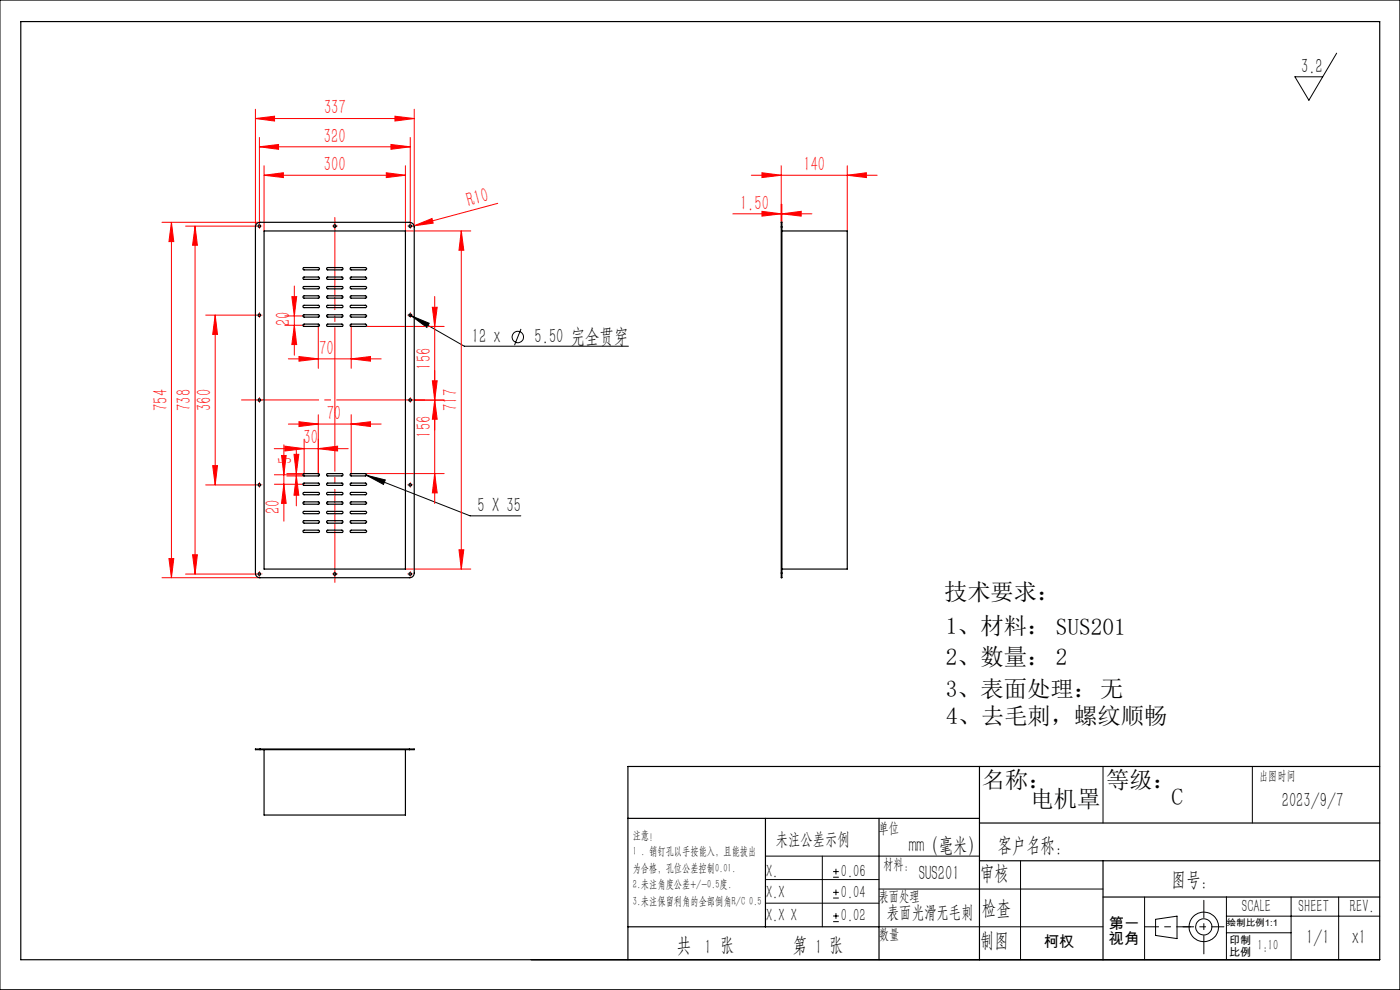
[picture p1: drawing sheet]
<svg xmlns="http://www.w3.org/2000/svg" width="297mm" height="210mm" viewBox="0 0 297 210" stroke-linecap="round" stroke-linejoin="round" font-family="sans-serif">
<g fill="none" stroke="#000" stroke-width=".21">
<path d="M0 0h297v209.9h-297zM283.6 11.3l-5.9 10-3-5h5.9M86.8 66.7l.4 .3M87.2 67l3.9 1.6-.5 .9zM87.2 67l11.3 6.4h34.8M110.5 69.8l-1.4 3.4M77.5 100.7l.3 .1M77.8 100.8l3.9 1-.3 1zM77.8 100.8l21.9 8.6h10.8M234 162.6v12M265.7 162.6v12M162.4 181.6h45.4"/>
<path d="M162.4 191.6h24.1M162.4 186.6h24.1M174.4 181.6v15M176.7 186.1h1.2M176.7 184.9h1.2M176.7 190.5h1.2M176.7 189.3h1.2M176.7 195.5h1.2M176.7 194.3h1.2M177.3 184.3v1.2M177.3 188.7v1.2M177.3 193.7v1.2"/>
<path d="M186.5 196.6h47.5M186.5 188.6h47.5M216.5 182.6v21M242.8 190.3v13.3M245.1 195l4.6-.7v4.8l-4.6-.7zM260.2 194.3h32.5M260.2 190.2v13.3M260.2 197.9h13.7M273.9 190.3v13.3M284 190.3v13.3"/>
<circle cx="109.9" cy="71.5" r="1.2"/>
<circle cx="255.4" cy="196.6" r="3.1"/>
<circle cx="255.4" cy="196.6" r="1.72"/>
</g>
<g fill="none" stroke="#f00" stroke-width=".21">
<path d="M54.2 25.1l4-.4v1zM54.2 23.2v24.9M54.2 25.1h33.7M55 31.1l4.1-.5v1.1zM55 29.2v18.2M55 31.1h32M56 37.2l4.1-.6v1.1zM56 37.2h30M56 35.2v13.8M82 36.6l4 .6-4 .5zM82.9 30.6l4.1 .5-4.1 .6zM83.8 24.7l4.1 .4-4.1 .6z"/>
<path d="M86 35.2v13.8h13.9M87 29.2v18.2M87.9 23.2v24.9M159.4 37.2h26.7M161.6 36.6l4.1 .6-4.1 .5zM165.7 35.2v12M179.7 37.2l4.1-.6v1.1zM179.7 35.2v13.8M34.4 47.2h20.8M36.4 47.2v75.3M36.4 47.2l.5 4.1h-1.1zM39.4 48h15.1"/>
<path d="M41.4 48v73.8M41.4 48l.5 4h-1zM54.8 48h.5M55 47.7v.5M70.8 48h.5M71 47.7v.5M86.8 48h.5M87 47.7v.5M87.8 47.9l3.9-1.6 .2 1zM87.8 47.9l-.9 .2M97.9 49v71.7M97.9 49l.5 4.1h-1z"/>
<path d="M105.6 43.1l-17.8 4.8M155.5 45.4h16.7M161.6 44.8l4.1 .6-4.1 .5zM165.9 45.4l4.1-.6v1.1zM165.9 43.3v3.9M43.6 66.8h10.9M45.6 66.8l.5 4.1h-1zM45.6 66.8v36.1M54.8 66.8h.5M55 66.6v.5M60.4 69h4.1M60.4 67h4.1"/>
<path d="M61.2 76.1h19.7M61.9 62.9h1l-.5 4.1zM62.4 60.7v14.6M62.4 69l.5 4.1h-1zM63.4 75.6l4.1 .5-4.1 .5zM67.5 69v9.1M74.5 76.1l4.1-.5v1zM74.5 69v9.1M77.5 69.2h16.7M86.8 66.8h.5M87 66.6v.5M91.7 65.2h1l-.5 4z"/>
<path d="M92.2 62.9v43.9M45.1 98.8h1l-.5 4.1zM54.8 84.9h.5M55 84.6v.5M58.2 95.2h15.7M59.7 96.6h1l-.5 4.1zM60.2 94.4v16.2M60.4 94.6l4.1 .6-4.1 .5zM61.2 89.9h19.7M62.4 96.4h1l-.5 4.1zM62.9 95.4v11.9M63.4 89.5l4.1 .4-4.1 .6z"/>
<path d="M64.5 93.2v7.3h-3.6M67.5 88v12.7M67.5 95.2l4.1-.6v1.1zM74.5 89.9l4.1-.4v1zM74.5 88v12.7M86.8 84.9h.5M87 84.6v.5M88 84.9h6.2M91.7 80.8h1l-.5 4.1zM92.2 84.9l.5 4h-1zM35.8 118.5h1.1l-.5 4zM40.9 117.7h1l-.5 4.1z"/>
<path d="M43.6 102.9h10.9M54.8 102.9h.5M55 102.6v.5M58.2 100.7h6.3M58.2 102.7h6.3M60.2 102.7l.5 4.1h-1zM60.9 101h3.6M62.9 101l.5 4h-1zM77.5 100.5h16.7M86.8 102.9h.5M87 102.6v.5M92.2 100.5l.5 4.1h-1z"/>
<path d="M97.4 116.6h1l-.5 4.1zM34.4 122.5h20.8M39.4 121.8h15.1M54.8 121.8h.5M55 121.5v.5M70.8 121.8h.5M71 121.5v.5M86 120.7h13.9M86.8 121.8h.5M87 121.5v.5"/>
</g>
<path d="M71 46.1v77.4" fill="none" stroke="#f00" stroke-width=".21" stroke-dasharray="30.5 1.3 1.3 1.3" stroke-dashoffset="10.9"/>
<path d="M51.2 84.8h36.8" fill="none" stroke="#f00" stroke-width=".21" stroke-dasharray="30.5 1.3 1.3 1.3" stroke-dashoffset="14.1"/>
<g fill="none" stroke="#f00" stroke-width=".21" stroke-dasharray="30.5 1.3 1.3 1.3">
<path d="M54.5 47.9h.1M55 47.4h.1M55 48.4v.1M55.5 47.9h.1M70.5 47.9h.1M71 47.4h.1M71 48.4v.1M71.5 47.9h.1M86.5 47.9h.1M87 47.4h.1M87 48.4v.1M87.5 47.9h.1"/>
<path d="M54.5 66.8h.1M55 66.3h.1M55 67.3v.1M55.5 66.8h.1M86.5 66.8h.1M87 66.3h.1M87 67.3v.1M87.5 66.8h.1M54.5 84.8h.1M55 84.3h.1M55 85.3v.1M55.5 84.8h.1"/>
<path d="M86.5 84.8h.1M87 84.3h.1M87 85.3v.1M87.5 84.8h2.6M54.5 102.8h.1M55 102.3h.1M55 103.3v.1M55.5 102.8h.1M86.5 102.8h.1M87 102.3h.1M87 103.3v.1M87.5 102.8h.1"/>
<path d="M54.5 121.7h.1M55 121.2h.1M55 122.2v.1M55.5 121.7h.1M70.5 121.7h.1M71 121.2h.1M71 122.2v.1M71.5 121.7h.1M86.5 121.7h.1M87 121.2h.1M87 122.2v.1M87.5 121.7h.1"/>
</g>
<path d="M242.8 196.6h9.8" fill="none" stroke="#000" stroke-width=".21" stroke-dasharray="30.5 1.3 1.3 1.3" stroke-dashoffset="27.5"/>
<path d="M255.4 191v11.3" fill="none" stroke="#000" stroke-width=".21" stroke-dasharray="30.5 1.3 1.3 1.3" stroke-dashoffset="26.8"/>
<path d="M251 196.6h8.7" fill="none" stroke="#000" stroke-width=".21" stroke-dasharray="30.5 1.3 1.3 1.3" stroke-dashoffset="28.2"/>
<path d="M4.4 4.6h288.3v199h-288.3zM133.2 173.6h74.6M162.4 173.6v23M186.5 173.6v30M207.8 174.6h84.9M207.8 162.6v41M292.7 162.6h-159.5v41M133.2 196.6h53.3M207.8 182.6h84.9M234 190.3h58.7M234 182.6v21" fill="none" stroke="#000" stroke-width=".25"/>
<path d="M87.2 67l3.4 2.5 .5-.9zM77.8 100.8l3.6 2 .3-1z" fill="#000"/>
<g fill="#f00">
<path d="M87.8 47.9l3.9-1.6 .2 1z"/>
<path d="M83.8 24.7l4.1 .4-4.1 .6zM54.2 25.1l4-.4v1zM82.9 30.6l4.1 .5-4.1 .6zM55 31.1l4.1-.5v1.1zM67.5 95.2l4.1-.6v1.1zM60.4 94.6l4.1 .6-4.1 .5zM165.9 45.4l4.1-.6v1.1zM161.6 44.8l4.1 .6-4.1 .5z"/>
<path d="M161.6 36.6l4.1 .6-4.1 .5zM179.7 37.2l4.1-.6v1.1z"/>
<path d="M56 37.2l4.1-.6v1.1zM82 36.6l4 .6-4 .5z"/>
<path d="M63.4 75.6l4.1 .5-4.1 .5zM74.5 76.1l4.1-.5v1z"/>
<path d="M59.7 96.6h1l-.5 4.1zM60.2 102.7l.5 4.1h-1z"/>
<path d="M45.1 98.8h1l-.5 4.1zM45.6 66.8l.5 4.1h-1z"/>
<path d="M92.2 100.5l.5 4.1h-1zM91.7 80.8h1l-.5 4.1z"/>
<path d="M36.4 47.2l.5 4.1h-1.1zM35.8 118.5h1.1l-.5 4zM97.9 49l.5 4.1h-1zM97.4 116.6h1l-.5 4.1zM41.4 48l.5 4h-1zM40.9 117.7h1l-.5 4.1zM62.4 96.4h1l-.5 4.1zM62.9 101l.5 4h-1zM91.7 65.2h1l-.5 4zM92.2 84.9l.5 4h-1z"/>
<path d="M62.4 69l.5 4.1h-1zM61.9 62.9h1l-.5 4.1z"/>
<path d="M63.4 89.5l4.1 .4-4.1 .6zM74.5 89.9l4.1-.4v1z"/>
</g>
<g fill="none" stroke="#000" stroke-width=".25">
<path d="M54.5 47.4l.7-.2h31.7a.97 .97 0 0 1 1 .9v73.5a.97 .97 0 0 1-1 .9h-31.7a.96 .96 0 0 1-1-.9v-73.6zM56 49h30v71.7h-30zM64.3 56.8h3.2a.25 .25 0 0 1 .3 .2 .25 .25 0 0 1-.3 .2h-3.1l-.1-.1zM64.3 58.8h3.2a.25 .25 0 0 1 .3 .2 .25 .25 0 0 1-.3 .3h-3l-.2-.2zM69.3 58.9l.1-.1h3.1a.25 .25 0 0 1 .3 .2 .25 .25 0 0 1-.3 .3h-3l-.2-.2zM69.4 56.8h3.1a.25 .25 0 0 1 .3 .2 .25 .25 0 0 1-.3 .2h-3.1l-.1-.1zM74.3 56.8h3.2a.25 .25 0 0 1 .3 .2 .25 .25 0 0 1-.3 .2h-3.1l-.1-.2zM74.3 58.8h3.2a.25 .25 0 0 1 .3 .2 .25 .25 0 0 1-.3 .3h-3l-.2-.2zM165.7 48.1v-.9h.2v.9M165.7 48.1h.2M165.7 48.1v73.5M165.9 49h13.8v71.7h-13.8"/>
<path d="M165.9 48.1v73.5M64.3 64.9l.1-.1h3.1a.25 .25 0 0 1 .3 .2 .25 .25 0 0 1-.3 .3h-3.1zM64.3 60.8h3.2a.25 .25 0 0 1 .3 .2 .25 .25 0 0 1-.3 .3h-3l-.2-.2zM64.3 68.8l3.2-.1a.25 .25 0 0 1 .3 .3 .25 .25 0 0 1-.3 .2h-3.1l-.1-.1zM64.3 66.8h3.2a.25 .25 0 0 1 .3 .2 .25 .25 0 0 1-.3 .3h-3l-.2-.2zM64.3 62.8h3.2a.25 .25 0 0 1 .3 .2 .25 .25 0 0 1-.3 .2h-3.1l-.1-.1zM69.3 64.9l.1-.1h3.1a.25 .25 0 0 1 .3 .2 .25 .25 0 0 1-.3 .3h-3.1zM69.3 66.9l.1-.1h3.1a.25 .25 0 0 1 .3 .2 .25 .25 0 0 1-.3 .3h-3zM69.3 60.9l.1-.1h3.1a.25 .25 0 0 1 .3 .2 .25 .25 0 0 1-.3 .3h-3zM69.4 68.8l3.1-.1a.25 .25 0 0 1 .3 .3 .25 .25 0 0 1-.3 .2h-3.1l-.1-.1zM69.4 62.8h3.1a.25 .25 0 0 1 .3 .2 .25 .25 0 0 1-.3 .2h-3.1l-.1-.1zM74.3 64.8h3.2a.25 .25 0 0 1 .3 .2 .25 .25 0 0 1-.3 .3h-3.1l-.1-.3z"/>
<path d="M74.3 66.8h3.2a.25 .25 0 0 1 .3 .2 .25 .25 0 0 1-.3 .3h-3l-.2-.1zM74.3 68.8l3.2-.1a.25 .25 0 0 1 .3 .3 .25 .25 0 0 1-.3 .2h-3.1l-.1-.2zM74.3 62.8h3.2a.25 .25 0 0 1 .3 .2 .25 .25 0 0 1-.3 .2h-3.1l-.1-.2zM74.3 60.8h3.2a.25 .25 0 0 1 .3 .2 .25 .25 0 0 1-.3 .3h-3l-.2-.1zM64.3 112.6l.2-.1h3a.25 .25 0 0 1 .3 .2 .25 .25 0 0 1-.3 .3h-3.1zM64.3 108.6l.1-.1h3.1a.25 .25 0 0 1 .3 .2 .25 .25 0 0 1-.3 .3h-3zM64.3 102.6l.1-.1h3.1a.25 .25 0 0 1 .3 .2 .25 .25 0 0 1-.3 .3h-3zM64.3 110.5l3.2-.1a.27 .27 0 0 1 .3 .3 .27 .27 0 0 1-.3 .3h-3l-.2-.2zM64.3 104.5l3.2-.1a.25 .25 0 0 1 .3 .3 .25 .25 0 0 1-.3 .2h-3.1l-.1-.1zM64.4 106.5h3.1a.25 .25 0 0 1 .3 .2 .25 .25 0 0 1-.3 .3h-3.1l-.1-.2zM64.4 100.5h3.1a.25 .25 0 0 1 .3 .2 .25 .25 0 0 1-.3 .3h-3.1l-.1-.2zM69.3 112.6l.2-.1h3a.25 .25 0 0 1 .3 .2 .25 .25 0 0 1-.3 .3h-3.1z"/>
<path d="M69.3 108.6l.1-.1h3.1a.25 .25 0 0 1 .3 .2 .25 .25 0 0 1-.3 .3h-3zM69.3 102.6l.1-.1h3.1a.25 .25 0 0 1 .3 .2 .25 .25 0 0 1-.3 .3h-3zM69.4 110.5l3.1-.1a.27 .27 0 0 1 .3 .3 .27 .27 0 0 1-.3 .3h-3l-.2-.2zM69.4 104.5l3.1-.1a.25 .25 0 0 1 .3 .3 .25 .25 0 0 1-.3 .2h-3.1l-.1-.1zM69.4 106.5h3.1a.25 .25 0 0 1 .3 .2 .25 .25 0 0 1-.3 .3h-3.1l-.1-.2zM69.4 100.5h3.1a.25 .25 0 0 1 .3 .2 .25 .25 0 0 1-.3 .3h-3.1l-.1-.2zM74.3 112.5h3.2a.25 .25 0 0 1 .3 .2 .25 .25 0 0 1-.3 .3h-3.1l-.1-.3zM74.3 110.5l3.2-.1a.27 .27 0 0 1 .3 .3 .27 .27 0 0 1-.3 .3h-3l-.2-.2zM74.3 108.5h3.2a.25 .25 0 0 1 .3 .2 .25 .25 0 0 1-.3 .3h-3l-.2-.1zM74.3 106.5h3.2a.25 .25 0 0 1 .3 .2 .25 .25 0 0 1-.3 .3h-3.1l-.1-.3zM74.3 100.5h3.2a.25 .25 0 0 1 .3 .2 .25 .25 0 0 1-.3 .3h-3.1l-.1-.3zM74.3 102.5h3.2a.25 .25 0 0 1 .3 .2 .25 .25 0 0 1-.3 .3h-3l-.2-.1z"/>
<path d="M74.3 104.5l3.2-.1a.25 .25 0 0 1 .3 .3 .25 .25 0 0 1-.3 .2h-3.1l-.1-.2zM165.7 121.6v.9h.2v-.9M165.7 121.6h.2M55.2 158.9h-1v.1h1M55.2 158.9v.1M55.2 158.9h31.7M55.2 159h31.7M56 159v13.9h30v-13.9M86.9 158.9h1v.1h-1M86.9 158.9v.1"/>
<circle cx="55" cy="48" r=".27"/>
<circle cx="71" cy="48" r=".28"/>
<circle cx="87" cy="48" r=".28"/>
<circle cx="55" cy="66.9" r=".27"/>
<circle cx="87" cy="66.9" r=".28"/>
<circle cx="55" cy="84.9" r=".27"/>
<circle cx="87" cy="84.9" r=".28"/>
<circle cx="55" cy="102.8" r=".27"/>
<circle cx="87" cy="102.9" r=".28"/>
<circle cx="55" cy="121.8" r=".27"/>
<circle cx="71" cy="121.8" r=".28"/>
<circle cx="87" cy="121.8" r=".28"/>
</g>
<g font-size="4.9">
<text x="200.3" y="127.3">技术要求：</text>
<text x="200.6" y="134.5">1、材料： SUS201</text>
<text x="200.6" y="141">2、数量： 2</text>
<text x="200.6" y="147.8">3、表面处理：无</text>
<text x="200.7" y="153.6">4、去毛刺，螺纹顺畅</text>
<text x="208.3" y="167.1">名称：</text>
<text x="234.7" y="167.1">等级：</text>
<text x="218.6" y="171.2">电机罩</text>
<text x="248.6" y="170.8">C</text>
</g>
<g font-size="4.4">
<text x="276" y="15.4">3.2</text>
<text x="100.1" y="72.8">12 x</text>
<text x="113.4" y="72.8">5.50 完全贯穿</text>
<text x="101.3" y="108.6">5 X 35</text>
<text x="271.9" y="171.2">2023/9/7</text>
<text x="192.8" y="180.7">mm（毫米）</text>
<text x="211.6" y="180.7">客户名称：</text>
<text x="194.9" y="186.8">SUS201</text>
<text x="207.9" y="186.8">审核</text>
<text x="248.6" y="187.8">图号：</text>
<text x="208.3" y="194">检查</text>
<text x="143.6" y="201.9">共 1 张</text>
<text x="168.2" y="201.9">第 1 张</text>
<text x="207.9" y="200.9">制图</text>
<text x="277.1" y="200.3">1/1</text>
<text x="286.8" y="200.3">x1</text>
</g>
<g font-size="4.4" fill="#f00">
<text x="68.7" y="24.3">337</text>
<text x="68.7" y="30.3">320</text>
<text x="68.7" y="36.3">300</text>
<text x="170.4" y="36.3">140</text>
<text x="99.5" y="43.9" transform="rotate(-15 99.5 43.9)">R10</text>
<text x="157" y="44.5">1.50</text>
<text x="61.6" y="69.1" transform="rotate(-90 61.6 69.1)">20</text>
<text x="67.7" y="75.2">70</text>
<text x="91.4" y="78.4" transform="rotate(-90 91.4 78.4)">156</text>
<text x="35.5" y="87.1" transform="rotate(-90 35.5 87.1)">754</text>
<text x="40.5" y="87.1" transform="rotate(-90 40.5 87.1)">738</text>
<text x="44.8" y="87.1" transform="rotate(-90 44.8 87.1)">360</text>
<text x="69.3" y="89.1">70</text>
<text x="97" y="87.1" transform="rotate(-90 97 87.1)">717</text>
<text x="64.4" y="94.3">30</text>
<text x="91.4" y="92.8" transform="rotate(-90 91.4 92.8)">156</text>
<text x="62" y="98.4" transform="rotate(-90 62 98.4)">5</text>
<text x="59.4" y="109" transform="rotate(-90 59.4 109)">20</text>
</g>
<g font-size="3.8">
<text x="164.6" y="179.2">未注公差示例</text>
<text x="162.5" y="186">X.</text>
<text x="178.4" y="186">0.06</text>
<text x="162.5" y="190.4">X.X</text>
<text x="178.4" y="190.4">0.04</text>
<text x="162.5" y="195.4">X.X X</text>
<text x="178.4" y="195.4">0.02</text>
<text x="188.2" y="194.6">表面光滑无毛刺</text>
<text x="263.5" y="193.4">SCALE</text>
<text x="275.5" y="193.4">SHEET</text>
<text x="286.4" y="193.4">REV.</text>
</g>
<g font-size="3.3">
<text x="235.2" y="197">第一</text>
<text x="221.4" y="201">柯权</text>
<text x="235.2" y="200.3">视角</text>
</g>
<g font-size="3.1">
<text x="186.4" y="176.6">单位</text>
<text x="187.4" y="184.4">材料：</text>
<text x="186.4" y="191.1">表面处理</text>
<text x="186.4" y="199.2">数量</text>
<text x="266.8" y="201.6">1:10</text>
</g>
<text font-size="2.8" x="267.1" y="165.4">出图时间</text>
<g font-size="2.5">
<text x="134.2" y="177.9">注意！</text>
<text x="134.2" y="181.4">1 . 销钉孔以手按能入，且能拔出</text>
<text x="134.2" y="184.9">为合格，孔位公差控制0.01.</text>
<text x="134.2" y="188.4">2.未注角度公差+/-0.5度.</text>
<text x="134.2" y="191.9">3.未注保留利角的全部倒角R/C 0.5</text>
</g>
<g font-size="2.3">
<text x="260.7" y="200.3">印制</text>
<text x="260.7" y="202.8">比例</text>
</g>
<text font-size="2" x="260.2" y="196.4">绘制比例1:1</text>
</svg>
